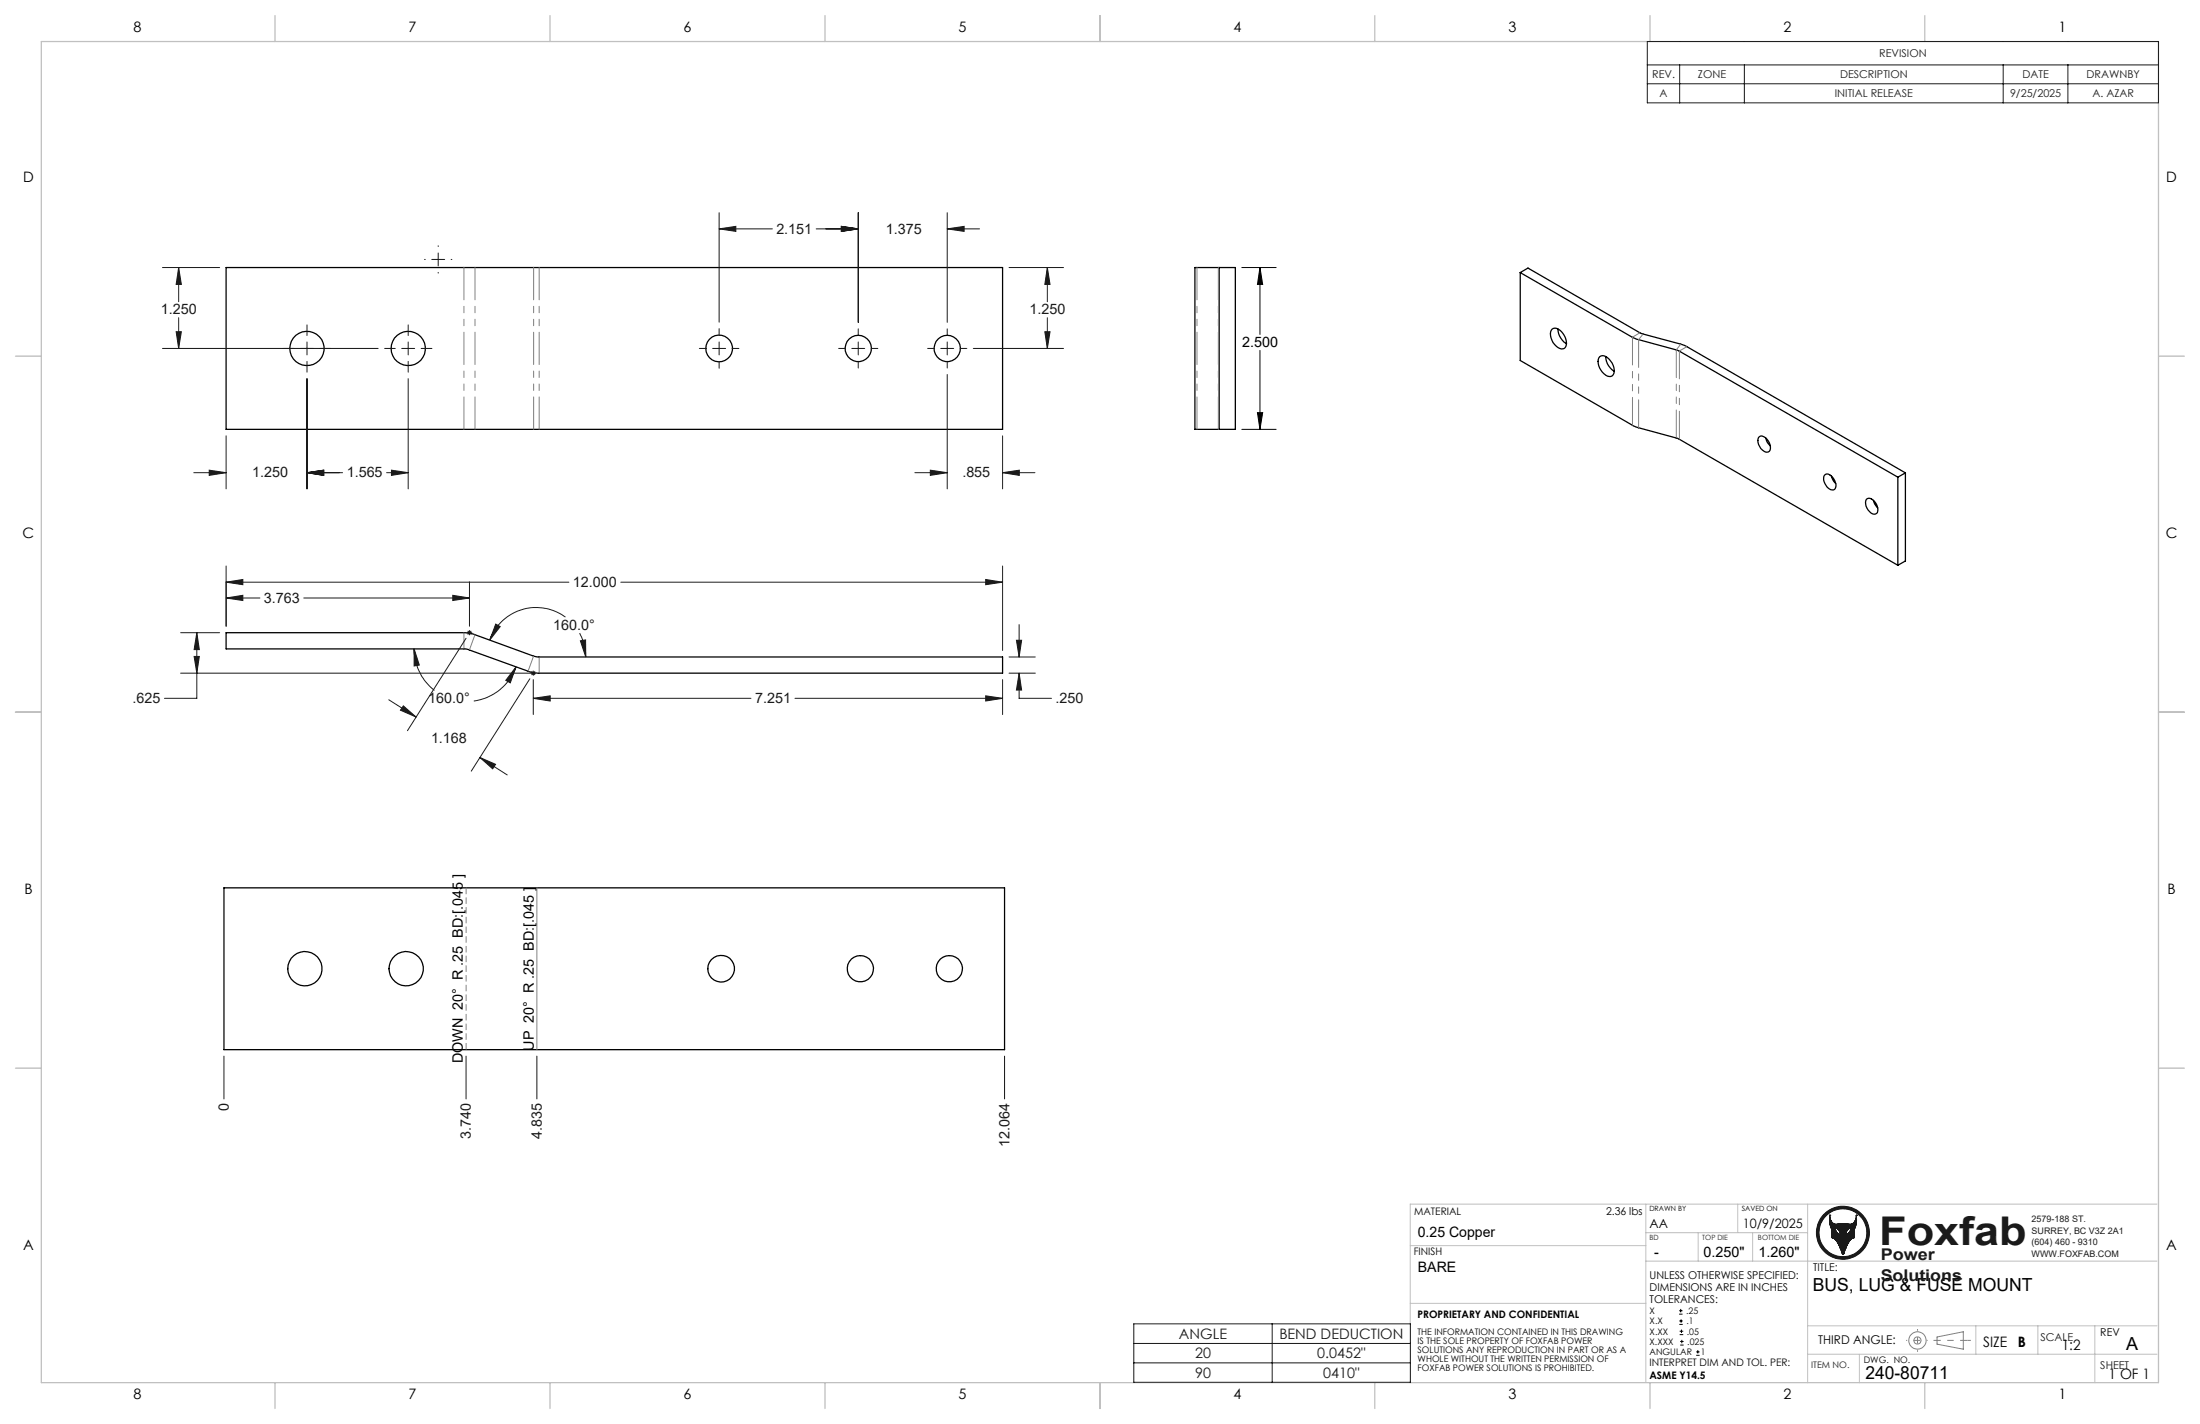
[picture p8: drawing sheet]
<svg xmlns="http://www.w3.org/2000/svg" width="432mm" height="279mm" viewBox="0 0 432 279" stroke-linecap="round" stroke-linejoin="round" font-family="sans-serif">
<g fill="none" stroke="#000" stroke-width=".25">
<path d="M44.4 52.5h152.4v31.7h-152.4zM239.3 52.5h-4.8v31.7h4.8M239.3 52.5h3.2v31.7h-3.2M239.3 52.5v31.7M298.4 53.5l1.5-.9 22.2 12.8 7.8 2.1 1.1 .4 43 24.9M298.4 53.5l22.3 12.8 8.9 2.6 42.9 24.7M298.4 53.5v17.2l22.3 12.9 8.9 2.6 42.9 24.7M304.6 64.6a1.35 1.35 0 0 1 1.9 .5 2.82 2.82 0 0 1 .7 3.1 1.15 1.15 0 0 1-1.7-.3 3 3 0 0 1-1.1-3.1zM305.8 64.6a3.4 3.4 0 0 0 1.7 2.9M314 70a1.37 1.37 0 0 1 1.8 .5 2.76 2.76 0 0 1 .8 3.1 1.19 1.19 0 0 1-1.8-.3 2.75 2.75 0 0 1-.8-3.3zM315.2 70a3.4 3.4 0 0 0 1.6 2.8M345.2 85.8a1.01 1.01 0 0 1 1.6 .3l.6 1.2a.9 .9 0 0 1 0 1 .9 .9 0 0 1-.9 .4 2.5 2.5 0 0 1-1.3-2.9z"/>
<path d="M346.6 85.9l.3 .8 .6 .8M358.1 93.2a1.05 1.05 0 0 1 1.6 .5l.5 .7a1.18 1.18 0 0 1-.4 1.7 2.19 2.19 0 0 1-1.7-2.9zM359.4 93.4l.5 1 .4 .5M366.3 98a1.11 1.11 0 0 1 1.6 .4l.6 1.2a.9 .9 0 0 1-.3 1.2 .9 .9 0 0 1-1.3-.4l-.6-1.1a1.58 1.58 0 0 1 0-1.3zM367.7 98.2l.2 .6 .6 .8M372.5 93.6v17.3M374 92.8l-1.5 .8M374 92.8v17.3l-1.5 .8M44.4 124.1h46.9l1.7 .3 11.7 4.3 .8 .2h91.3v3.2h-91.3l-1.6-.3-12.6-4.5h-46.9zM44 174.2h153.2v31.8h-153.2z"/>
<circle cx="60.2" cy="68.4" r="3.4"/>
<circle cx="80.1" cy="68.4" r="3.4"/>
<circle cx="141.1" cy="68.4" r="2.61"/>
<circle cx="168.4" cy="68.4" r="2.58"/>
<circle cx="185.9" cy="68.4" r="2.58"/>
<circle cx="59.9" cy="190.1" r="3.4"/>
<circle cx="79.7" cy="190.1" r="3.4"/>
<circle cx="141.6" cy="190.1" r="2.63"/>
<circle cx="168.9" cy="190.1" r="2.58"/>
<circle cx="186.3" cy="190.1" r="2.58"/>
</g>
<g fill="none" stroke="#808080" stroke-width=".2" stroke-dasharray="6.3 1.3 1.3 1.3 1.3 1.3">
<path d="M91.1 52.5v31.7M93.2 52.5v31.7M104.7 52.5v31.7M105.8 52.5v31.7M234.9 52.5v31.7M239.1 52.5v31.7M321.9 65.3l-1.5 .8M322.5 65.5l-.9 1.1M329.9 67.5l-.9 1.1M331.1 68l-1.5 .9M91.1 124.1v3.2M93.2 124.5l-1.1 3"/>
<path d="M104.7 128.7l-1 3M105.8 128.9v3.2"/>
</g>
<path d="M320.4 66.1v17.3M321.6 66.6v17.3M329 68.6v17.3M329.6 68.9v17.3" fill="none" stroke="#808080" stroke-width=".2" stroke-dasharray="6.3 1.3 1.3 1.3 1.3 1.3" stroke-dashoffset=".9"/>
<g fill="none" stroke="#191924" stroke-width=".2">
<path d="M359.1 238.4h.1M359.1 238.4a1.5 1.5 0 0 0 1.4 1.8l1.7-.1a1.36 1.36 0 0 0 1.9-.5l.2-1.2M359.1 238.4a4.4 4.4 0 0 0 .3 2.5l.2 .3v1.6M364.3 238.4h.1M364.3 238.4a4.4 4.4 0 0 1-.2 2.5l-.2 .3v1.7l-.5 .2a6.9 6.9 0 0 0-1.5 2.9M359.6 242.8v.1M359.6 242.9l.5 .2a7.5 7.5 0 0 1 1.5 2.9M360.2 240.9a1.41 1.41 0 0 1 1 1.4 1.43 1.43 0 0 1-1-1.4zM361.6 246l.2 .1M361.6 246h.1M361.7 246.1h.1M361.7 240.1v6"/>
<path d="M361.8 246.1h.1M361.9 246l-.1 .1M361.9 246h.1M362.7 241.2l.6-.3-.1 .5a1.47 1.47 0 0 1-.9 .9l.1-.7z"/>
<circle cx="361.7" cy="241.9" r="5.2"/>
<circle cx="361.7" cy="241.9" r="4.7"/>
</g>
<circle cx="361.7" cy="241.9" r="5" fill="none" stroke="#191924" stroke-width=".5"/>
<g fill="none" stroke="#808080" stroke-width=".2">
<path d="M380.2 262.3l5.1-1v3.4l-5.1-1z"/>
<circle cx="376.3" cy="263" r=".7"/>
<circle cx="376.4" cy="263" r="1.69"/>
</g>
<path d="M386.2 263h-6.7" fill="none" stroke="#808080" stroke-width=".2" stroke-dasharray="15.2 1.3 1.3 1.3" stroke-dashoffset="13.8" stroke-linecap="butt"/>
<path d="M376.4 260.8v4.4" fill="none" stroke="#808080" stroke-width=".2" stroke-dasharray="15.2 1.3 1.3 1.3" stroke-dashoffset="14.9" stroke-linecap="butt"/>
<path d="M386.2 263h.6" fill="none" stroke="#808080" stroke-width=".2" stroke-dasharray="15.2 1.3 1.3 1.3" stroke-linecap="butt"/>
<path d="M378.3 263h-4.2" fill="none" stroke="#808080" stroke-width=".2" stroke-dasharray="15.2 1.3 1.3 1.3" stroke-dashoffset="15" stroke-linecap="butt"/>
<g fill="none" stroke="#c0c0c0" stroke-width=".2">
<path d="M323 236.3v34.8M341.1 236.3v5.6M354.8 236.3v35M423.4 236.3h-146.6v35M276.8 244.4h46.2M276.8 255.7h46.2M323 247.4h100.4M323 241.9h31.8M333.3 241.9v5.5M344 241.9v5.5M354.8 265.7h68.6M354.8 260.1h68.6"/>
<path d="M364.9 265.7v5.6M387.8 260.1v5.6M400 260.1v5.6M411.2 260.1v11.2"/>
</g>
<g fill="none" stroke="#c0c0c0" stroke-width=".25">
<path d="M8.1 8.1h415.6v263.2h-415.6zM54 3.1v5M108 3.1v5M161.9 3.1v5M215.9 3.1v5M269.8 3.1v5M323.8 3.1v5M377.8 3.1v5M3 69.9h5.1M423.7 69.9h5M3 139.7h5.1M423.7 139.7h5"/>
<path d="M3 209.6h5.1M423.7 209.6h5M54 271.3v5.1M108 271.3v5.1M161.9 271.3v5.1M215.9 271.3v5.1M269.8 271.3v5.1M323.8 271.3v5.1M377.8 271.3v5.1"/>
</g>
<path d="M362.7 241.2l.6-.3a1.45 1.45 0 0 1-1 1.4l.1-.7zM359.1 238.4v1.1l.2 1.1 .3 .6v1.7a1.08 1.08 0 0 1 .9 .6l1.1 2.6 .3-.1a6.8 6.8 0 0 1 1.6-3l.4-.1v-1.7l.4-1v-1.8a1.51 1.51 0 0 1-.5 1.5 1.51 1.51 0 0 1-1.6 .2h-.9a1.41 1.41 0 0 1-2-.7zM360.2 240.9a1.41 1.41 0 0 1 1 1.4 1.45 1.45 0 0 1-1-1.4zM357 241.9a4.7 4.7 0 0 0 9.4 0 4.7 4.7 0 0 0-9.4 0zM356.5 241.9a5.2 5.2 0 0 1 10.4 0 5.2 5.2 0 0 1-10.4 0z" fill-rule="evenodd" fill="#191924"/>
<g fill="none" stroke="#000" stroke-width=".2">
<path d="M243.7 52.5h6.8M247.3 52.5l.5 3.3h-1zM247.3 52.5v13.1M247.3 68.8v15.4M243.7 84.2h6.8M246.8 81h1l-.5 3.2zM329.6 257.8h.6M329.6 257.2h.6M329.6 259.9h.7M329.6 259.2h.7M329.9 256.8v.7M330 258.9v.6"/>
<path d="M329.7 261.9h.7M329.7 261.2h.7M329.8 263.9h.6M329.8 263.2h.6M330 260.9v.6M330.1 262.9v.7M332.9 265.9h.7M332.9 265.3h.7M333.2 264.9v.7"/>
</g>
<g fill="none" stroke="#191924" stroke-width=".2">
<path d="M323.3 8.1h100.4v12.1h-100.4zM323.3 12.7h100.4M323.3 16.4h100.4M329.7 12.7v7.5M342.4 12.7v7.5M393.2 12.7v7.5M405.9 12.7v7.5M31.9 52.5h11.2M35.1 52.5v6.7M35.1 52.5l.5 3.3h-1zM83.3 50.9h.2M84.7 50.9h2.6"/>
<path d="M86 48.2v.2M86 49.6v2.6M86 53.4v.2M88.5 50.9h.2M141.1 44.9l3.3-.5v1zM141.1 44.9h10.5M141.1 41.7v21.5M160.2 44.9h8.3M165.1 44.4l3.4 .5-3.4 .5zM168.5 41.7v21.6M185.9 41.7v21.6M185.9 44.9h6.4"/>
<path d="M185.9 44.9l3.3-.5v1zM198 52.5h10.7M205.6 52.5v6.7M205.6 52.5l.5 3.3h-1zM31.9 68.4h42.3M34.6 65.1h1l-.5 3.3zM35.1 62.3v6.1M60.3 63.7v2.1M60.3 67.1v2.5M60.3 70.9v2.1M60.3 74.3v21.6M75.5 68.4h2.1"/>
<path d="M78.8 68.4h2.6M80.1 63.7v2.1M80.1 67.1v2.5M80.1 70.9v2.1M80.1 74.3v21.6M82.7 68.4h2.1M137.3 68.4h1.3M139.9 68.4h2.5M141.1 64.5v1.3M141.1 67.1v2.5M141.1 70.9v1.3M143.7 68.4h1.3"/>
<path d="M164.6 68.4h1.3M167.2 68.4h2.5M168.5 64.5v1.3M168.5 67.1v2.5M168.5 70.9v1.3M171 68.4h1.3M182.1 68.4h1.3M184.6 68.4h2.6M185.9 64.5v1.3M185.9 67.1v2.5M185.9 70.9v1.3M185.9 73.5v22.4"/>
<path d="M188.5 68.4h1.3M191 68.4h17.7M205.1 65.1h1l-.5 3.3zM205.6 62.3v6.1M38 92.7h6.4M41.1 92.3l3.3 .4-3.3 .6zM44.4 85.5v10.4M60.3 92.7h6.9M60.3 92.7l3.2-.4v1zM75.9 92.7h4.2M76.8 92.3l3.3 .4-3.3 .6zM179.6 92.7h6.3"/>
<path d="M182.6 92.3l3.3 .4-3.3 .6zM196.8 92.7h6.3M196.8 85.5v10.4M196.8 92.7l3.3-.4v1zM44.4 111.1v11.8M44.4 114.2h67.3M44.4 117.3l3.3-.5v1zM44.4 117.3h6.6M44.4 114.2l3.3-.5v1zM59.6 117.3h32.5M88.9 116.8l3.2 .5-3.2 .5zM92.1 114.2v8.7"/>
<path d="M121.8 114.2h75M193.5 113.7l3.3 .5-3.3 .5zM196.8 111.1v16.5M35.5 124.1h7.6M35.5 132.1h69.7M38.1 128.8h1l-.5 3.3zM38.6 124.1l.5 3.4h-1zM38.6 124.1v12.9h-6.3M76.3 137.3l5.4 3.4M79.2 138.5l2.5 2.2-3.1-1.4zM81.3 127.3l1 3.2-1 .2zM81.3 127.3a10.5 10.5 0 0 0 4 8.2"/>
<path d="M91.5 125.2l-11.5 18.2M91.7 124.1h1M91.8 123.8l.7 .7M92.1 123.6v1M92.5 123.8l-.7 .7M97.3 122.4l.9 .5-2.1 2.7zM101.3 130.8l-1.1 3.2-.9-.5zM101.3 130.8a10.3 10.3 0 0 1-8.3 6.7M104 133.2l-11.5 18.1M104.3 131.7l.7 .7M104.7 137l3.3-.5v1zM104.7 131.6v1"/>
<path d="M104.7 133.3v6.9M104.7 137h42.7M105 131.7l-.7 .7M111 121.1a9.7 9.7 0 0 0-14.9 4.5M113.8 124.2a10.9 10.9 0 0 1 1.2 4.7M113.9 125.7l1-.1 .1 3.3zM156 137h40.8M193.5 136.5l3.3 .5-3.3 .5zM196.8 133.3v6.9M198 132.1h5.2M198 128.9h5.2M199.5 125.6h1l-.5 3.3z"/>
<path d="M200 132.1v4.9h6.4M200 122.6v6.3M200 132.1l.5 3.3h-1zM94.2 148.6l5.4 3.4M94.2 148.6l3.1 1.4-.6 .8zM44 207.2v8.4M91.5 207.2v8.4M105.4 207.2v8.4M197.2 207.2v8.4M222.5 259.8h54.3v11.4h-54.3zM249.7 259.8v11.4M222.5 263.6h54.3"/>
<path d="M222.5 267.4h54.3"/>
</g>
<path d="M91.5 174.2v31.7" fill="none" stroke="#808080" stroke-width=".2" stroke-dasharray="1.3 .6" stroke-linecap="butt"/>
<path d="M105.4 174.2v31.8" fill="none" stroke="#808080" stroke-width=".2"/>
<path d="M246.8 81h1l-.5 3.2zM247.3 52.5l.5 3.3h-1z" fill="#000"/>
<g fill="#191924">
<path d="M205.1 65.1h1l-.5 3.3zM205.6 52.5l.5 3.3h-1zM60.3 92.7l3.2-.4v1zM41.1 92.3l3.3 .4-3.3 .6zM60.3 92.7l3.2-.4v1zM76.8 92.3l3.3 .4-3.3 .6zM34.6 65.1h1l-.5 3.3zM35.1 52.5l.5 3.3h-1zM185.9 44.9l3.3-.5v1zM165.1 44.4l3.4 .5-3.4 .5zM165.1 44.4l3.4 .5-3.4 .5zM141.1 44.9l3.3-.5v1zM182.6 92.3l3.3 .4-3.3 .6zM196.8 92.7l3.3-.4v1zM44.4 114.2l3.3-.5v1zM193.5 113.7l3.3 .5-3.3 .5zM113.9 125.7l1-.1 .1 3.3zM97.3 122.4l.9 .5-2.1 2.7zM81.3 127.3l1 3.2-1 .2zM101.3 130.8l-1.1 3.2-.9-.5zM38.6 124.1l.5 3.4h-1zM38.1 128.8h1l-.5 3.3zM200 132.1l.5 3.3h-1zM199.5 125.6h1l-.5 3.3z"/>
<path d="M104.7 137l3.3-.5v1zM193.5 136.5l3.3 .5-3.3 .5zM94.2 148.6l3.1 1.4-.6 .8zM79.2 138.5l2.5 2.2-3.1-1.4zM88.9 116.8l3.2 .5-3.2 .5zM44.4 117.3l3.3-.5v1z"/>
</g>
<text font-size="7.8" fill="#191924" x="368.8" y="244.2">Foxfab</text>
<g font-size="3.5">
<text x="355.8" y="253.4">BUS, LUG &amp; FUSE MOUNT</text>
<text x="417.3" y="264.9">A</text>
<text x="366.1" y="270.6">240-80711</text>
</g>
<g font-size="3.2" fill="#191924">
<text x="369.1" y="247.2">Power</text>
<text x="369.1" y="251.4">Solutions</text>
</g>
<g font-size="2.8">
<text x="26.2" y="6.3">8</text>
<text x="80.2" y="6.3">7</text>
<text x="134.2" y="6.3">6</text>
<text x="188.1" y="6.3">5</text>
<text x="242.1" y="6.3">4</text>
<text x="296.1" y="6.3">3</text>
<text x="350.1" y="6.3">2</text>
<text x="404" y="6.3">1</text>
<text x="4.5" y="35.6">D</text>
<text x="425.2" y="35.6">D</text>
<text x="243.8" y="68.1">2.500</text>
<text x="4.4" y="105.5">C</text>
<text x="425.1" y="105.5">C</text>
<text x="4.8" y="175.3">B</text>
<text x="425.4" y="175.3">B</text>
<text x="90.8" y="208.6" transform="rotate(-90 90.8 208.6)">DOWN 20° R .25 BD:[.045 ]</text>
<text x="104.7" y="206.1" transform="rotate(-90 104.7 206.1)">UP 20° R .25 BD:[.045 ]</text>
<text x="4.5" y="245.2">A</text>
<text x="278.3" y="242.8">0.25 Copper</text>
<text x="425.2" y="245.2">A</text>
<text x="278.3" y="249.6">BARE</text>
<text x="324.6" y="246.7">-</text>
<text x="334.4" y="246.7">0.250&quot;</text>
<text x="345.2" y="246.7">1.260&quot;</text>
<text x="389.2" y="264.3">SIZE</text>
<text x="396" y="264.3">B</text>
<text x="404.7" y="265">1:2</text>
<text x="26.2" y="274.5">8</text>
<text x="80.2" y="274.5">7</text>
<text x="134.2" y="274.5">6</text>
<text x="188.1" y="274.5">5</text>
<text x="242.1" y="274.5">4</text>
<text x="296.1" y="274.5">3</text>
<text x="350.1" y="274.5">2</text>
<text x="404" y="274.5">1</text>
<text x="413.8" y="270.6">1 OF 1</text>
</g>
<g font-size="2.8" fill="#191924">
<text x="152.4" y="45.8">2.151</text>
<text x="173.9" y="45.8">1.375</text>
<text x="31.6" y="61.7">1.250</text>
<text x="202.1" y="61.7">1.250</text>
<text x="49.5" y="93.7">1.250</text>
<text x="68" y="93.7">1.565</text>
<text x="188.9" y="93.7">.855</text>
<text x="51.8" y="118.3">3.763</text>
<text x="112.4" y="115.1">12.000</text>
<text x="108.6" y="123.6">160.0°</text>
<text x="26" y="138">.625</text>
<text x="84" y="138">160.0°</text>
<text x="148.2" y="138">7.251</text>
<text x="207.2" y="138">.250</text>
<text x="84.6" y="145.7">1.168</text>
<text x="44.9" y="217.9" transform="rotate(-90 44.9 217.9)">0</text>
<text x="92.4" y="223.4" transform="rotate(-90 92.4 223.4)">3.740</text>
<text x="106.3" y="223.4" transform="rotate(-90 106.3 223.4)">4.835</text>
<text x="198.1" y="225" transform="rotate(-90 198.1 225)">12.064</text>
<text x="231.4" y="262.7">ANGLE</text>
<text x="251.1" y="262.7">BEND DEDUCTION</text>
<text x="234.6" y="266.5">20</text>
<text x="258.5" y="266.5">0.0452&quot;</text>
<text x="234.6" y="270.4">90</text>
<text x="259.7" y="270.4">0410&quot;</text>
</g>
<g font-size="2.5">
<text x="323.8" y="240.9">AA</text>
<text x="342.1" y="240.9">10/9/2025</text>
</g>
<text font-size="2.4" x="356.9" y="263.8">THIRD ANGLE:</text>
<g font-size="2.1" fill="#191924">
<text x="368.8" y="11.2">REVISION</text>
<text x="324.3" y="15.4">REV.</text>
<text x="333.3" y="15.4">ZONE</text>
<text x="361.1" y="15.4">DESCRIPTION</text>
<text x="397" y="15.4">DATE</text>
<text x="409.5" y="15.4">DRAWNBY</text>
<text x="325.7" y="19.1">A</text>
<text x="360.1" y="19.1">INITIAL RELEASE</text>
<text x="394.5" y="19.1">9/25/2025</text>
<text x="410.7" y="19.1">A. AZAR</text>
<text x="400.5" y="263.1">SCALE</text>
<text x="412.2" y="268.7">SHEET</text>
</g>
<g font-size="2.1">
<text x="315.2" y="238.3">2.36 lbs</text>
<text x="323.8" y="251">UNLESS OTHERWISE SPECIFIED:</text>
<text x="355.9" y="249.5">TITLE:</text>
<text x="323.8" y="253.4">DIMENSIONS ARE IN INCHES</text>
<text x="323.8" y="255.7">TOLERANCES:</text>
<text x="412.2" y="262.1">REV</text>
</g>
<g font-size="2">
<text x="277.6" y="238.3">MATERIAL</text>
<text x="277.5" y="246.3">FINISH</text>
<text x="278.2" y="258.5">PROPRIETARY AND CONFIDENTIAL</text>
<text x="323.7" y="268.1">INTERPRET DIM AND TOL. PER:</text>
<text x="323.7" y="270.6">ASME Y14.5</text>
</g>
<g font-size="1.8" fill="#191924">
<text x="398.7" y="239.8">2579-188 ST.</text>
<text x="398.7" y="242.1">SURREY, BC V3Z 2A1</text>
<text x="398.7" y="244.3">(604) 460 - 9310</text>
<text x="398.7" y="246.6">WWW.FOXFAB.COM</text>
<text x="355.5" y="268.4">ITEM NO.</text>
</g>
<g font-size="1.8">
<text x="323.8" y="257.8">X</text>
<text x="331" y="257.8">.25</text>
<text x="278.2" y="261.9">THE INFORMATION CONTAINED IN THIS DRAWING</text>
<text x="278.2" y="263.6">IS THE SOLE PROPERTY OF FOXFAB POWER</text>
<text x="323.8" y="259.8">X.X</text>
<text x="323.8" y="263.9">X.XXX</text>
<text x="323.8" y="261.9">X.XX</text>
<text x="331" y="259.8">.1</text>
<text x="331.1" y="261.9">.05</text>
<text x="331.2" y="263.9">.025</text>
<text x="278.2" y="265.4">SOLUTIONS ANY REPRODUCTION IN PART OR AS A</text>
<text x="278.2" y="267.2">WHOLE WITHOUT THE WRITTEN PERMISSION OF</text>
<text x="278.2" y="268.9">FOXFAB POWER SOLUTIONS IS PROHIBITED.</text>
<text x="323.8" y="265.9">ANGULAR</text>
<text x="333.8" y="265.9">1</text>
<text x="365.8" y="267.4">DWG. NO.</text>
</g>
<g font-size="1.4">
<text x="323.7" y="237.6">DRAWN BY</text>
<text x="341.8" y="237.6">SAVED ON</text>
</g>
<g font-size="1.4" fill="#191924">
<text x="323.8" y="243.4">BD</text>
<text x="334.1" y="243.4">TOP DIE</text>
<text x="345" y="243.4">BOTTOM DIE</text>
</g>
</svg>
